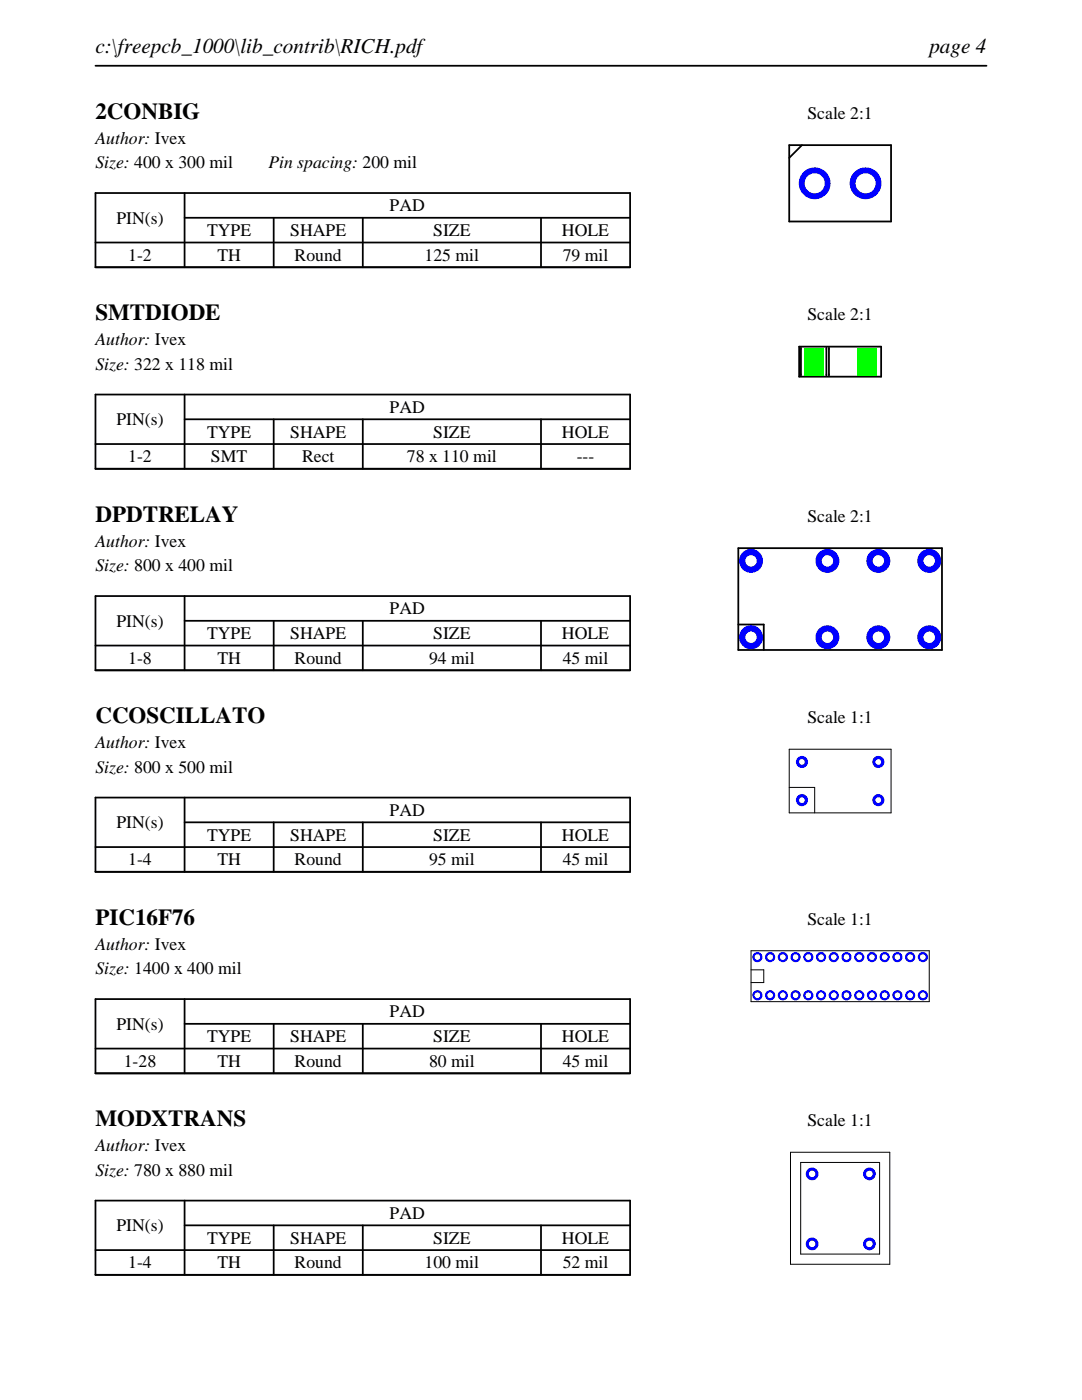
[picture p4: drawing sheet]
<svg xmlns="http://www.w3.org/2000/svg" width="216mm" height="279mm" viewBox="0 0 216 279" stroke-linecap="round" stroke-linejoin="round" font-family="sans-serif">
<path d="M19 13.1h177.8M19 38.5h106.7v14.8h-106.7zM36.8 38.5v14.8M19 48.4h106.7M36.8 43.5h88.9M54.6 43.5v9.8M72.4 43.5v9.8M107.9 43.5v9.8" fill="none" stroke="#000" stroke-width=".35"/>
<path d="M157.5 29v15.2zM157.5 29h20.3zM160 29l-2.5 2.5zM177.8 29v15.2zM157.5 44.2h20.3z" fill="none" stroke="#000" stroke-width=".36"/>
<g fill="#00f">
<path d="M159.4 36.6a3.2 3.2 0 0 0 6.3 0 3.2 3.2 0 0 0-6.3 0zM160.6 36.6a2.01 2.01 0 0 1 4 0 2.01 2.01 0 0 1-4 0z"/>
<path d="M169.5 36.6a3.2 3.2 0 0 0 6.4 0 3.2 3.2 0 0 0-6.4 0zM170.7 36.6a2.01 2.01 0 0 1 4 0 2.01 2.01 0 0 1-4 0z"/>
</g>
<path d="M19 78.7h106.7v14.9h-106.7zM36.8 78.7v14.9M19 88.6h106.7M36.8 83.7h88.9M54.6 83.7v9.9M72.4 83.7v9.9M107.9 83.7v9.9" fill="none" stroke="#000" stroke-width=".35"/>
<g fill="none" stroke="#000" stroke-width=".36">
<path d="M159.5 69.2h16.3zM159.5 75.2h16.3zM159.5 69.2v6zM159.8 69.6v5.1zM159.8 69.4v.2zM159.8 74.7v.3zM164.9 69.6v5.1zM164.9 69.4v.2zM164.9 74.7v.3zM165.4 69.6v5.1zM165.4 69.4v.2zM165.4 74.7v.3z"/>
<path d="M175.8 69.2v6z"/>
</g>
<g fill="#0f0">
<path d="M160.4 69.4h3.9v5.6h-3.9z"/>
<path d="M170.9 69.4h4v5.6h-4z"/>
</g>
<path d="M19 119h106.7v14.8h-106.7zM36.8 119v14.8M19 128.8h106.7M36.8 123.9h88.9M54.6 123.9v9.9M72.4 123.9v9.9M107.9 123.9v9.9" fill="none" stroke="#000" stroke-width=".35"/>
<path d="M147.3 109.4v20.3zM147.3 109.4h40.7zM188 109.4v20.3zM147.3 129.7h40.7zM147.3 124.6h5.1zM152.4 124.6v5.1z" fill="none" stroke="#000" stroke-width=".36"/>
<g fill="#00f">
<path d="M147.5 127.2a2.39 2.39 0 0 0 4.7 0 2.39 2.39 0 0 0-4.7 0zM148.7 127.2a1.15 1.15 0 0 1 2.3 0 1.15 1.15 0 0 1-2.3 0z"/>
<path d="M162.7 127.2a2.4 2.4 0 0 0 4.8 0 2.4 2.4 0 0 0-4.8 0zM164 127.2a1.14 1.14 0 0 1 2.2 0 1.14 1.14 0 0 1-2.2 0z"/>
<path d="M172.9 127.2a2.39 2.39 0 0 0 4.7 0 2.39 2.39 0 0 0-4.7 0zM174.1 127.2a1.15 1.15 0 0 1 2.3 0 1.15 1.15 0 0 1-2.3 0z"/>
<path d="M183 127.2a2.4 2.4 0 0 0 4.8 0 2.4 2.4 0 0 0-4.8 0zM184.3 127.2a1.15 1.15 0 0 1 2.3 0 1.15 1.15 0 0 1-2.3 0z"/>
<path d="M183 111.9a2.4 2.4 0 0 0 4.8 0 2.4 2.4 0 0 0-4.8 0zM184.3 111.9a1.15 1.15 0 0 1 2.3 0 1.15 1.15 0 0 1-2.3 0z"/>
<path d="M172.9 111.9a2.39 2.39 0 0 0 4.7 0 2.39 2.39 0 0 0-4.7 0zM174.1 111.9a1.15 1.15 0 0 1 2.3 0 1.15 1.15 0 0 1-2.3 0z"/>
<path d="M162.7 111.9a2.4 2.4 0 0 0 4.8 0 2.4 2.4 0 0 0-4.8 0zM164 111.9a1.14 1.14 0 0 1 2.2 0 1.14 1.14 0 0 1-2.2 0z"/>
<path d="M147.5 111.9a2.39 2.39 0 0 0 4.7 0 2.39 2.39 0 0 0-4.7 0zM148.7 111.9a1.15 1.15 0 0 1 2.3 0 1.15 1.15 0 0 1-2.3 0z"/>
</g>
<path d="M19 159.2h106.7v14.8h-106.7zM36.8 159.2v14.8M19 169.1h106.7M36.8 164.1h88.9M54.6 164.1v9.9M72.4 164.1v9.9M107.9 164.1v9.9" fill="none" stroke="#000" stroke-width=".35"/>
<path d="M157.5 149.5v12.7zM157.5 149.5h20.3zM157.5 157.1h5.1zM162.6 157.1v5.1zM177.8 149.5v12.7zM157.5 162.2h20.3z" fill="none" stroke="#000" stroke-width=".2"/>
<g fill="#00f">
<path d="M158.8 159.7a1.21 1.21 0 0 0 2.4 0 1.21 1.21 0 0 0-2.4 0zM159.4 159.7a.6 .6 0 0 1 1.2 0 .6 .6 0 0 1-1.2 0z"/>
<path d="M174.1 159.7a1.21 1.21 0 0 0 2.4 0 1.21 1.21 0 0 0-2.4 0zM174.7 159.7a.57 .57 0 0 1 1.1 0 .57 .57 0 0 1-1.1 0z"/>
<path d="M174.1 152.1a1.21 1.21 0 0 0 2.4 0 1.21 1.21 0 0 0-2.4 0zM174.7 152.1a.57 .57 0 0 1 1.1 0 .57 .57 0 0 1-1.1 0z"/>
<path d="M158.8 152.1a1.21 1.21 0 0 0 2.4 0 1.21 1.21 0 0 0-2.4 0zM159.4 152.1a.6 .6 0 0 1 1.2 0 .6 .6 0 0 1-1.2 0z"/>
</g>
<path d="M19 199.4h106.7v14.8h-106.7zM36.8 199.4v14.8M19 209.3h106.7M36.8 204.3h88.9M54.6 204.3v9.9M72.4 204.3v9.9M107.9 204.3v9.9" fill="none" stroke="#000" stroke-width=".35"/>
<path d="M149.9 189.7v10.2zM149.9 199.9h35.5zM149.9 189.7h35.5zM149.9 193.6h2.5zM149.9 196.1h2.5zM152.4 193.6v2.5zM185.4 189.7v10.2z" fill="none" stroke="#000" stroke-width=".2"/>
<g fill="#00f">
<path d="M150.1 198.6a1.02 1.02 0 0 0 2 0 1.02 1.02 0 0 0-2 0zM150.6 198.6a.57 .57 0 0 1 1.1 0 .57 .57 0 0 1-1.1 0z"/>
<path d="M152.7 198.6a1.02 1.02 0 0 0 2 0 1.02 1.02 0 0 0-2 0zM153.1 198.6a.57 .57 0 0 1 1.1 0 .57 .57 0 0 1-1.1 0z"/>
<path d="M155.2 198.6a1.02 1.02 0 0 0 2 0 1.02 1.02 0 0 0-2 0zM155.6 198.6a.6 .6 0 0 1 1.2 0 .6 .6 0 0 1-1.2 0z"/>
<path d="M157.7 198.6a1.05 1.05 0 0 0 2.1 0 1.05 1.05 0 0 0-2.1 0zM158.2 198.6a.57 .57 0 0 1 1.1 0 .57 .57 0 0 1-1.1 0z"/>
<path d="M160.3 198.6a1.02 1.02 0 0 0 2 0 1.02 1.02 0 0 0-2 0zM160.7 198.6a.6 .6 0 0 1 1.2 0 .6 .6 0 0 1-1.2 0z"/>
<path d="M162.8 198.6a1.02 1.02 0 0 0 2 0 1.02 1.02 0 0 0-2 0zM163.3 198.6a.57 .57 0 0 1 1.1 0 .57 .57 0 0 1-1.1 0z"/>
<path d="M165.4 198.6a1.02 1.02 0 0 0 2 0 1.02 1.02 0 0 0-2 0zM165.8 198.6a.57 .57 0 0 1 1.1 0 .57 .57 0 0 1-1.1 0z"/>
<path d="M167.9 198.6a1.02 1.02 0 0 0 2 0 1.02 1.02 0 0 0-2 0zM168.3 198.6a.6 .6 0 0 1 1.2 0 .6 .6 0 0 1-1.2 0z"/>
<path d="M170.4 198.6a1.05 1.05 0 0 0 2.1 0 1.05 1.05 0 0 0-2.1 0zM170.9 198.6a.57 .57 0 0 1 1.1 0 .57 .57 0 0 1-1.1 0z"/>
<path d="M173 198.6a1.02 1.02 0 0 0 2 0 1.02 1.02 0 0 0-2 0zM173.4 198.6a.6 .6 0 0 1 1.2 0 .6 .6 0 0 1-1.2 0z"/>
<path d="M175.5 198.6a1.02 1.02 0 0 0 2 0 1.02 1.02 0 0 0-2 0zM176 198.6a.57 .57 0 0 1 1.1 0 .57 .57 0 0 1-1.1 0z"/>
<path d="M178.1 198.6a1.02 1.02 0 0 0 2 0 1.02 1.02 0 0 0-2 0zM178.5 198.6a.57 .57 0 0 1 1.1 0 .57 .57 0 0 1-1.1 0z"/>
<path d="M180.6 198.6a1.02 1.02 0 0 0 2 0 1.02 1.02 0 0 0-2 0zM181 198.6a.6 .6 0 0 1 1.2 0 .6 .6 0 0 1-1.2 0z"/>
<path d="M183.1 198.6a1.05 1.05 0 0 0 2.1 0 1.05 1.05 0 0 0-2.1 0zM183.6 198.6a.57 .57 0 0 1 1.1 0 .57 .57 0 0 1-1.1 0z"/>
<path d="M183.1 191a1.05 1.05 0 0 0 2.1 0 1.05 1.05 0 0 0-2.1 0zM183.6 191a.57 .57 0 0 1 1.1 0 .57 .57 0 0 1-1.1 0z"/>
<path d="M180.6 191a1.02 1.02 0 0 0 2 0 1.02 1.02 0 0 0-2 0zM181 191a.6 .6 0 0 1 1.2 0 .6 .6 0 0 1-1.2 0z"/>
<path d="M178.1 191a1.02 1.02 0 0 0 2 0 1.02 1.02 0 0 0-2 0zM178.5 191a.57 .57 0 0 1 1.1 0 .57 .57 0 0 1-1.1 0z"/>
<path d="M175.5 191a1.02 1.02 0 0 0 2 0 1.02 1.02 0 0 0-2 0zM176 191a.57 .57 0 0 1 1.1 0 .57 .57 0 0 1-1.1 0z"/>
<path d="M173 191a1.02 1.02 0 0 0 2 0 1.02 1.02 0 0 0-2 0zM173.4 191a.6 .6 0 0 1 1.2 0 .6 .6 0 0 1-1.2 0z"/>
<path d="M170.4 191a1.05 1.05 0 0 0 2.1 0 1.05 1.05 0 0 0-2.1 0zM170.9 191a.57 .57 0 0 1 1.1 0 .57 .57 0 0 1-1.1 0z"/>
<path d="M167.9 191a1.02 1.02 0 0 0 2 0 1.02 1.02 0 0 0-2 0zM168.3 191a.6 .6 0 0 1 1.2 0 .6 .6 0 0 1-1.2 0z"/>
<path d="M165.4 191a1.02 1.02 0 0 0 2 0 1.02 1.02 0 0 0-2 0zM165.8 191a.57 .57 0 0 1 1.1 0 .57 .57 0 0 1-1.1 0z"/>
<path d="M162.8 191a1.02 1.02 0 0 0 2 0 1.02 1.02 0 0 0-2 0zM163.3 191a.57 .57 0 0 1 1.1 0 .57 .57 0 0 1-1.1 0z"/>
<path d="M160.3 191a1.02 1.02 0 0 0 2 0 1.02 1.02 0 0 0-2 0zM160.7 191a.6 .6 0 0 1 1.2 0 .6 .6 0 0 1-1.2 0z"/>
<path d="M157.7 191a1.05 1.05 0 0 0 2.1 0 1.05 1.05 0 0 0-2.1 0zM158.2 191a.57 .57 0 0 1 1.1 0 .57 .57 0 0 1-1.1 0z"/>
<path d="M155.2 191a1.02 1.02 0 0 0 2 0 1.02 1.02 0 0 0-2 0zM155.6 191a.6 .6 0 0 1 1.2 0 .6 .6 0 0 1-1.2 0z"/>
<path d="M152.7 191a1.02 1.02 0 0 0 2 0 1.02 1.02 0 0 0-2 0zM153.1 191a.57 .57 0 0 1 1.1 0 .57 .57 0 0 1-1.1 0z"/>
<path d="M150.1 191a1.02 1.02 0 0 0 2 0 1.02 1.02 0 0 0-2 0zM150.6 191a.57 .57 0 0 1 1.1 0 .57 .57 0 0 1-1.1 0z"/>
</g>
<path d="M19 239.6h106.7v14.8h-106.7zM36.8 239.6v14.8M19 249.5h106.7M36.8 244.5h88.9M54.6 244.5v9.9M72.4 244.5v9.9M107.9 244.5v9.9" fill="none" stroke="#000" stroke-width=".35"/>
<path d="M157.7 230h19.8zM157.7 230v22.3zM159.8 232h15.7zM159.8 232v18.3zM175.5 232v18.3zM177.5 230v22.3zM157.7 252.3h19.8zM159.8 250.3h15.7z" fill="none" stroke="#000" stroke-width=".2"/>
<g fill="#00f">
<path d="M160.8 248.2a1.27 1.27 0 0 0 2.5 0 1.27 1.27 0 0 0-2.5 0zM161.4 248.2a.66 .66 0 0 1 1.3 0 .66 .66 0 0 1-1.3 0z"/>
<path d="M172.2 234.3a1.3 1.3 0 0 0 2.6 0 1.3 1.3 0 0 0-2.6 0zM172.8 234.3a.66 .66 0 0 1 1.3 0 .66 .66 0 0 1-1.3 0z"/>
<path d="M172.2 248.2a1.3 1.3 0 0 0 2.6 0 1.3 1.3 0 0 0-2.6 0zM172.8 248.2a.66 .66 0 0 1 1.3 0 .66 .66 0 0 1-1.3 0z"/>
<path d="M160.8 234.3a1.27 1.27 0 0 0 2.5 0 1.27 1.27 0 0 0-2.5 0zM161.4 234.3a.66 .66 0 0 1 1.3 0 .66 .66 0 0 1-1.3 0z"/>
</g>
<g font-size="4.6">
<text x="19" y="23.7">2CONBIG</text>
<text x="19" y="63.9">SMTDIODE</text>
<text x="19" y="104.1">DPDTRELAY</text>
<text x="19" y="144.4">CCOSCILLATO</text>
<text x="19" y="184.6">PIC16F76</text>
<text x="19" y="224.8">MODXTRANS</text>
</g>
<g font-size="4.2">
<text x="19" y="10.6">c:\freepcb_1000\lib_contrib\RICH.pdf</text>
<text x="185.4" y="10.6">page 4</text>
</g>
<g font-size="3.5">
<text x="161.1" y="23.7">Scale 2:1</text>
<text x="19" y="28.6">Author: Ivex</text>
<text x="19" y="33.6">Size: 400 x 300 mil</text>
<text x="53.5" y="33.6">Pin spacing: 200 mil</text>
<text x="23.2" y="44.6">PIN(s)</text>
<text x="41.3" y="47.1">TYPE</text>
<text x="57.9" y="47.1">SHAPE</text>
<text x="77.8" y="42.2">PAD</text>
<text x="86.4" y="47.1">SIZE</text>
<text x="112.1" y="47.1">HOLE</text>
<text x="25.6" y="52.1">1-2</text>
<text x="43.4" y="52.1">TH</text>
<text x="58.8" y="52.1">Round</text>
<text x="84.7" y="52.1">125 mil</text>
<text x="112.3" y="52.1">79 mil</text>
<text x="161.1" y="63.9">Scale 2:1</text>
<text x="19" y="68.9">Author: Ivex</text>
<text x="19" y="73.8">Size: 322 x 118 mil</text>
<text x="77.8" y="82.4">PAD</text>
<text x="23.2" y="84.8">PIN(s)</text>
<text x="41.3" y="87.3">TYPE</text>
<text x="57.9" y="87.3">SHAPE</text>
<text x="86.4" y="87.3">SIZE</text>
<text x="112.1" y="87.3">HOLE</text>
<text x="25.6" y="92.3">1-2</text>
<text x="42.1" y="92.3">SMT</text>
<text x="60.3" y="92.3">Rect</text>
<text x="81.2" y="92.3">78 x 110 mil</text>
<text x="115.1" y="92.3">---</text>
<text x="161.1" y="104.1">Scale 2:1</text>
<text x="19" y="109.1">Author: Ivex</text>
<text x="19" y="114">Size: 800 x 400 mil</text>
<text x="23.2" y="125.1">PIN(s)</text>
<text x="77.8" y="122.6">PAD</text>
<text x="41.3" y="127.6">TYPE</text>
<text x="57.9" y="127.6">SHAPE</text>
<text x="86.4" y="127.6">SIZE</text>
<text x="112.1" y="127.6">HOLE</text>
<text x="25.6" y="132.5">1-8</text>
<text x="43.4" y="132.5">TH</text>
<text x="58.8" y="132.5">Round</text>
<text x="85.6" y="132.5">94 mil</text>
<text x="112.3" y="132.5">45 mil</text>
<text x="19" y="149.3">Author: Ivex</text>
<text x="161.1" y="144.4">Scale 1:1</text>
<text x="19" y="154.2">Size: 800 x 500 mil</text>
<text x="23.2" y="165.3">PIN(s)</text>
<text x="41.3" y="167.8">TYPE</text>
<text x="57.9" y="167.8">SHAPE</text>
<text x="77.8" y="162.8">PAD</text>
<text x="86.4" y="167.8">SIZE</text>
<text x="112.1" y="167.8">HOLE</text>
<text x="25.6" y="172.7">1-4</text>
<text x="43.4" y="172.7">TH</text>
<text x="58.8" y="172.7">Round</text>
<text x="85.6" y="172.7">95 mil</text>
<text x="112.3" y="172.7">45 mil</text>
<text x="161.1" y="184.6">Scale 1:1</text>
<text x="19" y="189.5">Author: Ivex</text>
<text x="19" y="194.5">Size: 1400 x 400 mil</text>
<text x="77.8" y="203.1">PAD</text>
<text x="23.2" y="205.5">PIN(s)</text>
<text x="41.3" y="208">TYPE</text>
<text x="57.9" y="208">SHAPE</text>
<text x="86.4" y="208">SIZE</text>
<text x="112.1" y="208">HOLE</text>
<text x="24.7" y="212.9">1-28</text>
<text x="43.4" y="212.9">TH</text>
<text x="58.8" y="212.9">Round</text>
<text x="85.6" y="212.9">80 mil</text>
<text x="112.3" y="212.9">45 mil</text>
<text x="161.1" y="224.8">Scale 1:1</text>
<text x="19" y="229.7">Author: Ivex</text>
<text x="19" y="234.7">Size: 780 x 880 mil</text>
<text x="23.2" y="245.7">PIN(s)</text>
<text x="77.8" y="243.3">PAD</text>
<text x="41.3" y="248.2">TYPE</text>
<text x="57.9" y="248.2">SHAPE</text>
<text x="86.4" y="248.2">SIZE</text>
<text x="112.1" y="248.2">HOLE</text>
<text x="25.6" y="253.2">1-4</text>
<text x="43.4" y="253.2">TH</text>
<text x="58.8" y="253.2">Round</text>
<text x="84.7" y="253.2">100 mil</text>
<text x="112.3" y="253.2">52 mil</text>
</g>
</svg>
